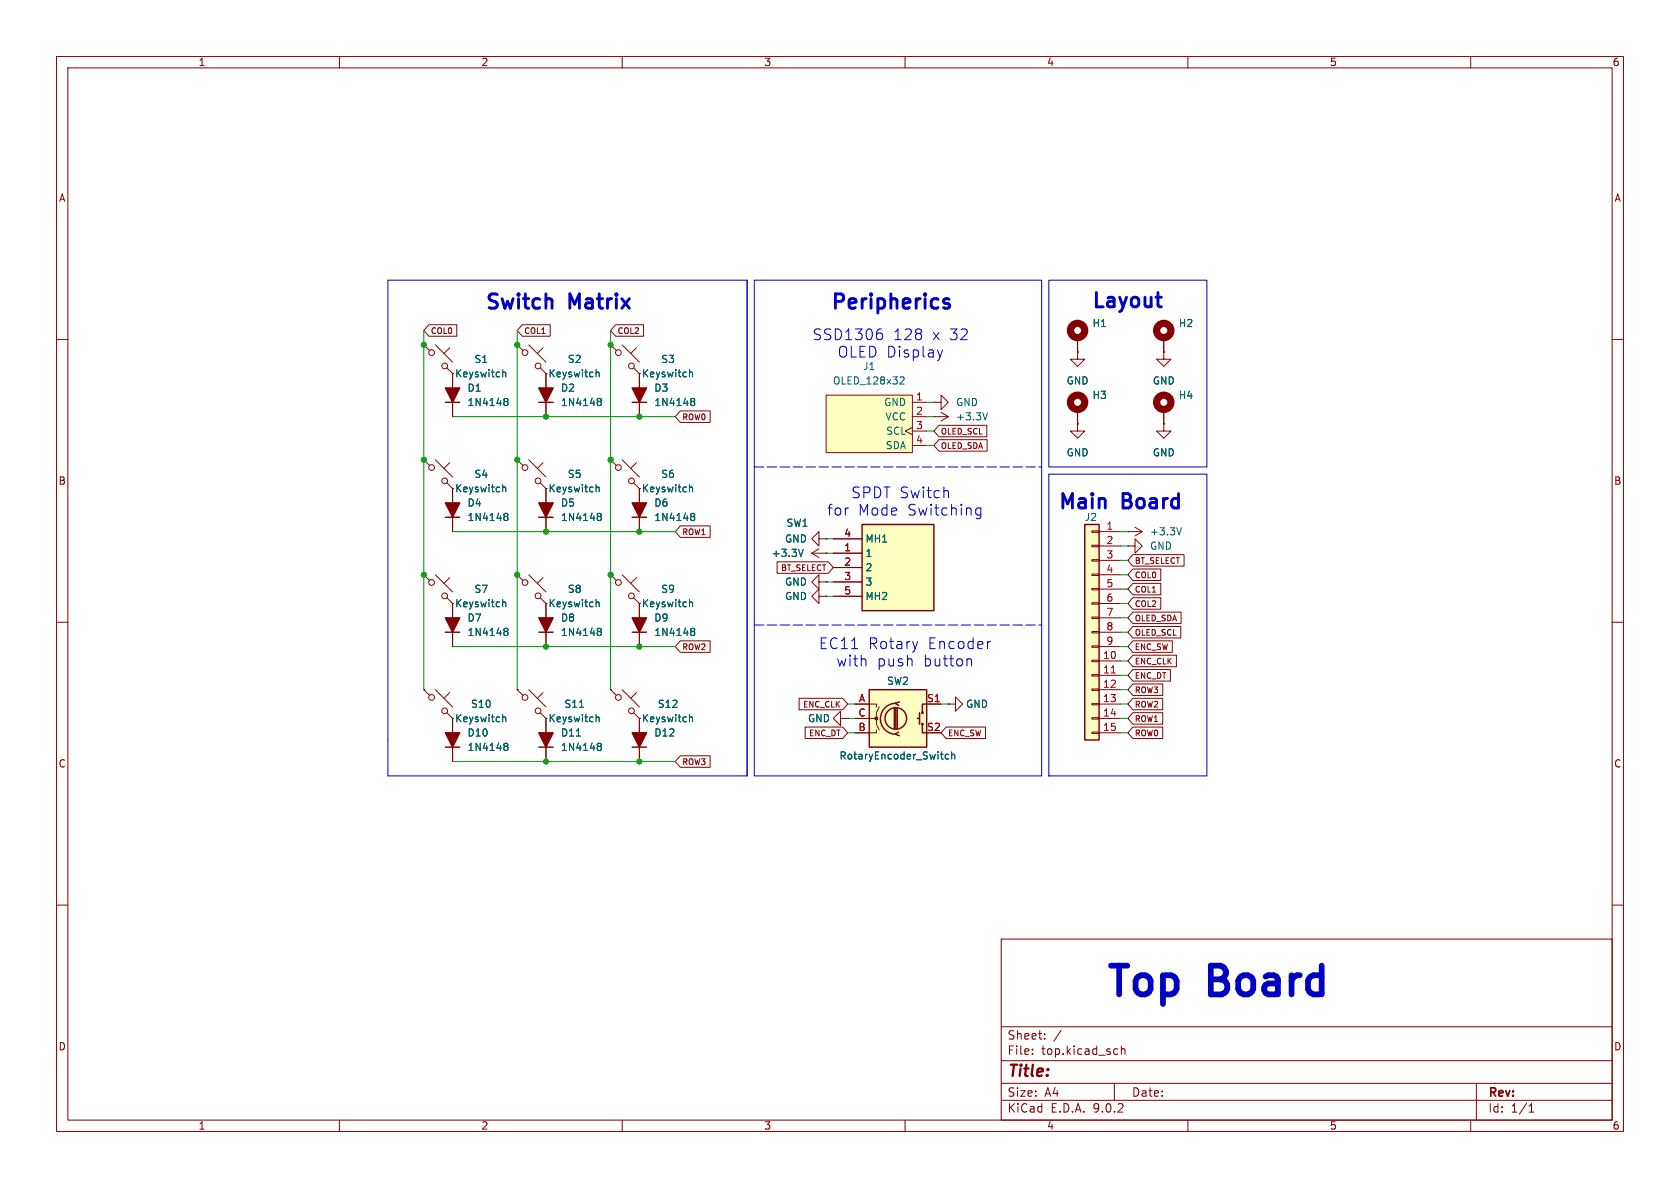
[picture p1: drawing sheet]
<svg xmlns="http://www.w3.org/2000/svg" width="297mm" height="210mm" viewBox="0 0 297 210" stroke-linecap="round" stroke-linejoin="round" font-family="sans-serif">
<g fill="none" stroke="#840000" stroke-width=".18">
<path d="M10 10h277v190h-277zM12 12h273v186h-273zM60 10v2M110 10v2M160 10v2M210 10v2M260 10v2M190.5 59.7v2.5M10 60h2M80 66v7.7M96.5 66v7.7M285 60h2"/>
<path d="M74.9 81.3l1 1M74.9 81.3h.1M77 81.3l3 3M79 85.3l1 1.1v7.6M79.5 81.8l-1 1M107.9 81.3l1.1 1M107.9 81.3h.1M110 81.3l3 3M112 85.3l1 1.1M112.5 81.8l-1 1M199.4 94h.1M199.4 94h2.5"/>
<path d="M200.7 93.2l1.2 .8M201.9 94l-1.2 .7M10 110h2M74.9 101.6l1 1M74.9 101.6h.1M77 101.6l3 3M79 105.7l1 1M79.5 102.1l-1 1M96.5 106.7v7.6M107.9 101.6l1.1 1M107.9 101.6h.1M110 101.6l3 3"/>
<path d="M112 105.7l1 1M112.5 102.1l-1 1M285 110h2M80 127v7.6M96.5 127v7.6M107.9 121.9l1.1 1M107.9 121.9h.1M110 121.9l3 3.1M112 126l1 1M112.5 122.4l-1 1M10 160h2M177 166h108v32h-108z"/>
<path d="M285 160h2M60 198v2M110 198v2M160 198v2M177 194.5h108M177 191.5h108M177 187.5h108M177 181.5h108M182.5 186.3v.1M182.5 185.5v.1M184.7 183.6v.1M184.7 182.8v.1"/>
<path d="M187.6 182.1l-1.3 2M197 191.5v3M197.2 185.4l.4 .1M197.6 186.3l-.4 .1M198.2 185.5l.3-.1 .3 .1 .1 .9M198.2 184.9v1.5M210 198v2M260 198v2M261 191.5v6.5M270.3 196.6h.9M270.3 195.5l.4-.4v1.5"/>
<circle cx="76.3" cy="82.7" r=".51"/>
<circle cx="78.6" cy="85" r=".51"/>
<circle cx="109.3" cy="82.7" r=".51"/>
<circle cx="111.6" cy="85" r=".51"/>
<circle cx="76.3" cy="103" r=".51"/>
<circle cx="78.6" cy="105.3" r=".51"/>
<circle cx="109.3" cy="103" r=".51"/>
<circle cx="111.6" cy="105.3" r=".51"/>
<circle cx="109.3" cy="123.3" r=".51"/>
<circle cx="111.6" cy="125.7" r=".51"/>
</g>
<g fill="#840000" stroke="#840000" stroke-width=".25">
<path d="M95.2 129.5h2.6l-1.3 2.6z"/>
<path d="M78.7 68.6h2.6l-1.3 2.5z"/>
<path d="M95.2 68.6h2.6l-1.3 2.5z"/>
<path d="M78.7 88.9h2.6l-1.3 2.5z"/>
<path d="M78.7 129.5h2.6l-1.3 2.6z"/>
<path d="M95.2 109.2h2.6l-1.3 2.6z"/>
</g>
<path d="M78.7 71.1h2.6M95.2 71.1h2.6M78.7 91.4h2.6M95.2 111.8h2.6M78.7 132.1h2.6M95.2 132.1h2.6" fill="none" stroke="#840000" stroke-width=".25"/>
<g fill="none" stroke="#006464" stroke-width=".18">
<path d="M89.2 70.9l.1 .1M89.2 70.5l.4-.1 .1 .2 .1 .1-.2 .3M89.3 71h.3M89.3 71h-.1M89.6 71l.2 .2-.1 .4-.1 .1-.4-.1M105.7 70.5l.4-.1 .1 .2 .1 .1-.2 .3M105.7 70.9l.1 .1M105.8 71h.3M105.8 71h-.1M106.1 71l.2 .2-.1 .4-.1 .1-.4-.1M88.9 86.2l.2-.1 .3 .1v.7M88.9 85.7v1.2"/>
<path d="M89.2 90.8l.4-.1 .1 .2 .1 .2-.2 .2M89.2 91.2l.1 .1M89.3 91.3h.3M89.3 91.3l-.1 .1M89.6 91.3l.2 .2-.1 .4-.1 .1h-.4M121.9 85.7v1.2M121.9 86.2l.2-.1 .3 .1v.7M208.9 93.3l-.4 1.3M88.9 106v1.3M88.9 106.5l.2-.1 .3 .1v.8M105.7 111.1h.4l.1 .1 .1 .2-.2 .2M105.7 111.6h.1"/>
<path d="M105.8 111.6h.3M105.8 111.6l-.1 .1M106.1 111.6l.2 .3-.1 .3-.1 .1h-.4M121.9 106v1.3M121.9 106.5l.2-.1 .3 .1v.8M89.2 131.4h.4l.1 .1 .1 .2-.2 .2M89.2 131.9h.1M89.3 131.9h.3M89.3 131.9l-.1 .1M89.6 131.9l.2 .3-.1 .3-.1 .2-.4-.1M101.9 130.1h.7M105.7 131.9h.1"/>
<path d="M105.7 131.4h.4l.1 .1 .1 .2-.2 .2M105.8 131.9h.3M105.8 131.9l-.1 .1M106.1 131.9l.2 .3-.1 .3-.1 .2-.4-.1M121.9 126.3v1.3M121.9 126.9l.2-.2 .3 .1v.8"/>
</g>
<circle cx="190.5" cy="58.4" r="1.27" fill="none" stroke="#840000" stroke-width="1.3"/>
<path d="M152.4 92.7h12.7v15.3h-12.7z" fill="#ffffc2"/>
<path d="M152.4 92.7h12.7v15.3h-12.7z" fill="none" stroke="#840000" stroke-width=".25"/>
<g fill="none" stroke="#840000" stroke-width=".18">
<path d="M91.4 61l1.1 1M91.4 61h.1M93.5 61l3 3M95.5 65l1 1M96 61.5l-1 1M107.9 61l1.1 1M107.9 61h.1M110 61l3 3M112 65l1 1M112.5 61.5l-1 1M144.8 95.3v-1.3l-1.3 1.3 1.3 1.2v-1.2h1.2M146 95.3h.1"/>
<path d="M147.3 95.3h5.1M147.3 97.8h5.1M91.4 101.6l1.1 1M91.4 101.6h.1M93.5 101.6l3 3M95.5 105.7l1 1M96 102.1l-1 1M147.3 100.3h5.1M147.3 102.9h5.1M147.3 105.4h5.1"/>
<circle cx="92.8" cy="62.3" r=".51"/>
<circle cx="95.1" cy="64.7" r=".51"/>
<circle cx="109.3" cy="62.3" r=".51"/>
<circle cx="111.6" cy="64.7" r=".51"/>
<circle cx="92.8" cy="103" r=".51"/>
<circle cx="95.1" cy="105.3" r=".51"/>
</g>
<path d="M105.4 65.3v1.3M105.4 65.9l.2-.1h.3v.8M121.9 65.9l.2-.1h.3v.8M121.9 65.3v1.3M105.4 106v1.3M105.4 106.5l.2-.1 .3 .1v.8" fill="none" stroke="#006464" stroke-width=".18"/>
<path d="M191.8 92.7h2.5v38.1h-2.5z" fill="#ffffc2"/>
<path d="M191.8 92.7h2.5v38.1h-2.5zM111.8 132.1h2.5" fill="none" stroke="#840000" stroke-width=".25"/>
<g fill="none" stroke="#840000" stroke-width=".18">
<path d="M193 93.9h1.3v.2h-1.3zM193 96.4h1.3v.2h-1.3zM193 98.9h1.3v.3h-1.3zM194.3 94h3.8M194.3 96.5h3.8M194.3 99.1h3.8M193 101.5h1.3v.2h-1.3zM193 104h1.3v.3h-1.3zM193 106.6h1.3v.2h-1.3zM193 109.1h1.3v.2h-1.3zM193 111.6h1.3v.3h-1.3zM193 114.2h1.3v.2h-1.3z"/>
<path d="M193 116.7h1.3v.3h-1.3zM193 119.3h1.3v.2h-1.3zM194.3 101.6h3.8M194.3 104.1h3.8M194.3 106.7h3.8M194.3 109.2h3.8M194.3 111.8h3.8M194.3 114.3h3.8M194.3 116.8h3.8M194.3 119.4h3.8M91.4 121.9l1.1 1M91.4 121.9h.1"/>
<path d="M93.5 121.9l3 3.1M95.5 126l1 1M96 122.4l-1 1M113 127v7.6M167.6 124.5h1.3v-1.3l1.3 1.3-1.3 1.2v-1.2M167.6 124.5h.1M193 121.8h1.3v.2h-1.3zM193 124.3h1.3v.3h-1.3zM193 126.9h1.3v.2h-1.3zM193 129.4h1.3v.3h-1.3zM194.3 121.9h3.8M194.3 124.5h3.8"/>
<path d="M194.3 127h3.8M194.3 129.5h3.8"/>
<circle cx="92.8" cy="123.3" r=".51"/>
<circle cx="95.1" cy="125.7" r=".51"/>
</g>
<path d="M196.5 119h.7" fill="none" stroke="#a90000" stroke-width=".18"/>
<path d="M102.4 125h.8M105.4 126.3v1.3M105.4 126.9l.2-.2 .3 .1v.8" fill="none" stroke="#006464" stroke-width=".18"/>
<path d="M111.8 129.5h2.5l-1.3 2.6z" fill="#840000" stroke="#840000" stroke-width=".25"/>
<path d="M153.7 121.9h10.1v10.2h-10.1z" fill="#ffffc2"/>
<g fill="none" stroke="#840000" stroke-width=".25">
<path d="M111.8 71.1h2.5M95.2 91.4h2.6M111.8 91.4h2.5M78.7 111.8h2.6M111.8 111.8h2.5M153.7 121.9h10.1v10.2h-10.1zM158.1 125.2v3.6M158.4 124.3a2.73 2.73 0 0 0-2.8 2.8 2.73 2.73 0 0 0 2.8 2.7M158.4 125.2v3.6M158.6 125.2v3.6M158.9 129.4l-.7 .4 .8 .2M159 124.1l-.8 .2 .7 .4"/>
<path d="M162.2 127h.4M162.6 126v2M163.1 128v1.5h.7M163.8 124.5h-.7v1.5"/>
<circle cx="158.4" cy="127" r="1.9"/>
<circle cx="163.1" cy="128" r=".13"/>
<circle cx="163.1" cy="126" r=".13"/>
</g>
<g fill="none" stroke="#840000" stroke-width=".18">
<path d="M205.7 59.7v2.5M74.9 61l1 1M74.9 61h.1M77 61l3 3M79 65l1 1M79.5 61.5l-1 1M113 66v7.7M165.1 71.1h1.3v-1.2l1.2 1.2-1.2 1.3v-1.3M165.1 71.1h.1M165.1 73.7h.1M165.1 73.7h2.5M166.4 72.9l1.2 .8"/>
<path d="M167.6 73.7l-1.2 .7M190.5 62.2v1.3h-1.3l1.3 1.3 1.3-1.3h-1.3M190.5 62.2h.1M190.5 72.4v2.5M205.7 62.2v1.3h-1.2l1.2 1.3 1.3-1.3h-1.3M205.7 62.2h.1M205.7 72.4v2.5M91.4 81.3l1.1 1M91.4 81.3h.1M93.5 81.3l3 3M95.5 85.3l1 1.1v7.6M96 81.8l-1 1"/>
<path d="M113 86.4v7.6M143.5 97.8l1.3 .8M143.5 97.8h2.5M144.8 97l-1.3 .8M146 97.8h.1M80 106.7v7.6M113 106.7v7.6M144.8 102.9v-1.3l-1.3 1.3 1.3 1.2v-1.2h1.2M144.8 105.4v-1.3l-1.3 1.3 1.3 1.3v-1.3h1.2M146 102.9h.1M146 105.4h.1M74.9 121.9l1 1"/>
<path d="M74.9 121.9h.1M77 121.9l3 3.1M79 126l1 1M79.5 122.4l-1 1M148.6 127v-1.3l-1.3 1.3 1.3 1.3v-1.3h1.3M149.9 127h.1M151.1 124.5h3.8v.5M151.1 127h3.8v1l.5 1M154.9 129v.5h-3.8M155.4 125l-.5 1v1h-.5M163.8 124.5h2.6"/>
<circle cx="76.3" cy="62.3" r=".51"/>
<circle cx="78.6" cy="64.7" r=".51"/>
<circle cx="92.8" cy="82.7" r=".51"/>
<circle cx="95.1" cy="85" r=".51"/>
<circle cx="76.3" cy="123.3" r=".51"/>
<circle cx="78.6" cy="125.7" r=".51"/>
</g>
<circle cx="154.9" cy="127" r=".25" fill="#840000" stroke="#840000" stroke-width=".18"/>
<g fill="none" stroke="#006464" stroke-width=".18">
<path d="M88.9 65.3v1.3M88.9 65.9l.2-.1h.3v.8M122.2 70.5l.4-.1 .2 .2v.1l-.2 .3M122.2 70.9l.1 .1M122.3 71h.3M122.3 71h-.1M122.6 71l.2 .2v.4l-.2 .1-.4-.1M174.6 73l-.4 1.2M105.4 85.7v1.2M105.4 86.2l.2-.1 .3 .1v.7M105.7 90.8l.4-.1 .1 .2 .1 .2-.2 .2M105.7 91.2l.1 .1"/>
<path d="M105.8 91.3h.3M105.8 91.3l-.1 .1M106.1 91.3l.2 .2-.1 .4-.1 .1h-.4M122.2 90.8l.4-.1 .2 .2v.2l-.2 .2M122.2 91.2l.1 .1M122.3 91.3h.3M122.3 91.3l-.1 .1M122.6 91.3l.2 .2v.4l-.2 .1h-.4M142 97.1l-.4 1.3M89.2 111.1h.4l.1 .1 .1 .2-.2 .2M89.2 111.6h.1M89.3 111.6h.3"/>
<path d="M89.3 111.6l-.1 .1M89.6 111.6l.2 .3-.1 .3-.1 .1h-.4M122.2 111.6h.1M122.2 111.1h.4l.2 .1v.2l-.2 .2M122.3 111.6h.3M122.3 111.6l-.1 .1M122.6 111.6l.2 .3v.3l-.2 .1h-.4M88.9 126.3v1.3M88.9 126.9l.2-.2 .3 .1v.8M167.7 133.4l-.4-.1-.2 .3 .1 .5h.5M168.2 133.5l.2-.2 .3 .1 .1 .8M168.2 132.9v1.3"/>
</g>
<g fill="#840000" stroke="#840000" stroke-width=".25">
<path d="M111.8 109.2h2.5l-1.3 2.6z"/>
<path d="M78.7 109.2h2.6l-1.3 2.6z"/>
<path d="M111.8 68.6h2.5l-1.3 2.5z"/>
<path d="M111.8 88.9h2.5l-1.3 2.5z"/>
<path d="M95.2 88.9h2.6l-1.3 2.5z"/>
</g>
<g fill="none" stroke="#840000" stroke-width="1.3">
<circle cx="205.7" cy="58.4" r="1.27"/>
<circle cx="190.5" cy="71.1" r="1.27"/>
<circle cx="205.7" cy="71.1" r="1.27"/>
</g>
<path d="M146 69.9h15.3v10.1h-15.3z" fill="#ffffc2"/>
<g fill="none" stroke="#840000" stroke-width=".18">
<path d="M75.8 57.4h5v2h-5l-.9-1zM92.3 57.4h5v2h-5l-.9-1zM108.8 57.4h5v2h-5l-.9-1zM190.5 59.7v2.5M205.7 59.7v2.5M74.9 61h.1M80 66v2.6M80 71.1v2.6M91.4 61h.1M96.5 66v2.6M96.5 71.1v2.6M107.9 61h.1"/>
<path d="M113 66v2.6M113 71.1v2.6M120.3 72.6h5.2v2.1h-5.2l-.9-1zM146 69.9h15.3v10.1h-15.3zM161.3 75.6l-1.3 .6 1.3 .6M161.3 78.7h2.5M161.3 76.2h2.5M161.3 73.7h2.5M161.3 71.1h2.5M166 75.2h8.5v2h-8.5l-.9-1zM166 77.7h8.5v2.1h-8.5l-.9-1.1zM190.5 74.9v1.3h-1.3l1.3 1.3 1.3-1.3h-1.3"/>
<path d="M190.5 74.9h.1M190.5 62.2h.1M190.5 72.4v2.5M205.7 74.9v1.3h-1.2l1.2 1.3 1.3-1.3h-1.3M205.7 74.9h.1M205.7 62.2h.1M205.7 72.4v2.5M74.9 81.3h.1M80 86.4v2.5M80 91.4v2.6M91.4 81.3h.1M96.5 86.4v2.5"/>
<path d="M96.5 91.4v2.6M107.9 81.3h.1M113 86.4v2.5M113 91.4v2.6M120.3 93h5.2v2h-5.2l-.9-1zM137.4 99.3h9l.9 1-.9 1h-9zM146 95.3h.1M146 97.8h.1M147.3 95.3h5.1M147.3 97.8h5.1M199.4 96.5h1.3v1.3l1.2-1.3-1.2-1.2v1.2M199.4 96.5h.1"/>
<path d="M200.3 98h9v2.1h-9l-.9-1zM74.9 101.6h.1M80 106.7v2.5M80 111.8v2.5M91.4 101.6h.1M96.5 106.7v2.5M96.5 111.8v2.5M107.9 101.6h.1M113 106.7v2.5M113 111.8v2.5M120.3 113.3h5.2v2h-5.2l-.9-1zM146 102.9h.1"/>
<path d="M146 105.4h.1M147.3 100.3h5.1M147.3 102.9h5.1M147.3 105.4h5.1M200.3 110.7h8.4v2.1h-8.4l-.9-1zM200.3 113.3h6.9v2h-6.9l-.9-1zM200.3 118.4h6.6v2h-6.6l-.9-1zM200.3 103.1h4.9v2.1h-4.9l-.9-1.1zM200.3 100.6h4.9v2h-4.9l-.9-1zM200.3 105.7h4.9v2h-4.9l-.9-1zM200.3 108.2h8.5v2h-8.5l-.9-1zM200.3 115.8h7.7v2.1h-7.7l-.9-1.1z"/>
<path d="M74.9 121.9h.1M80 127v2.5M80 132.1v2.5M91.4 121.9h.1M96.5 127v2.5M96.5 132.1v2.5M107.9 121.9h.1M113 127v2.5M113 132.1v2.5M120.3 133.6h5.2v2h-5.2l-.9-1zM141.3 123.4h7.7l.9 1.1-.9 1h-7.7zM142.3 128.5h6.7l.9 1-.9 1.1h-6.7z"/>
<path d="M149.9 127h.1M151.1 124.5h2.6M151.1 127h2.6M151.1 129.5h2.6M163.8 124.5h2.6M167.3 128.5h6.9v2.1h-6.9l-.9-1.1zM167.6 124.5h.1M200.3 120.9h5.3v2h-5.3l-.9-1zM200.3 123.4h5.3v2.1h-5.3l-.9-1zM200.3 126h5.3v2h-5.3l-.9-1zM200.3 128.5h5.3v2.1h-5.3l-.9-1.1z"/>
</g>
<g fill="none" stroke="#006464" stroke-width=".18">
<path d="M88.9 65.3v1.3M88.9 65.9l.2-.1h.3v.8M89.2 70.5l.4-.1 .1 .2 .1 .1-.2 .3M89.2 70.9l.1 .1M89.3 71h.3M89.3 71h-.1M89.6 71l.2 .2-.1 .4-.1 .1-.4-.1M105.4 65.3v1.3M105.4 65.9l.2-.1h.3v.8M105.7 70.5l.4-.1 .1 .2 .1 .1-.2 .3M105.7 70.9l.1 .1M105.8 71h.3"/>
<path d="M105.8 71h-.1M106.1 71l.2 .2-.1 .4-.1 .1-.4-.1M121.9 65.3v1.3M121.9 65.9l.2-.1h.3v.8M122.2 70.5l.4-.1 .2 .2v.1l-.2 .3M122.2 70.9l.1 .1M122.3 71h.3M122.3 71h-.1M122.6 71l.2 .2v.4l-.2 .1-.4-.1M159.2 66.7l.4-.1 .2 .4-.7 .9h.7M88.9 85.7v1.2M88.9 86.2l.2-.1 .3 .1v.7"/>
<path d="M89.2 90.8l.4-.1 .1 .2 .1 .2-.2 .2M89.2 91.2l.1 .1M89.3 91.3h.3M89.3 91.3l-.1 .1M89.6 91.3l.2 .2-.1 .4-.1 .1h-.4M105.4 85.7v1.2M105.4 86.2l.2-.1 .3 .1v.7M105.7 90.8l.4-.1 .1 .2 .1 .2-.2 .2M105.7 91.2l.1 .1M105.8 91.3h.3M105.8 91.3l-.1 .1M106.1 91.3l.2 .2-.1 .4-.1 .1h-.4"/>
<path d="M121.9 85.7v1.2M121.9 86.2l.2-.1 .3 .1v.7M122.2 90.8l.4-.1 .2 .2v.2l-.2 .2M122.2 91.2l.1 .1M122.3 91.3h.3M122.3 91.3l-.1 .1M122.6 91.3l.2 .2v.4l-.2 .1h-.4M142 97.1l-.4 1.3M88.9 106v1.3M88.9 106.5l.2-.1 .3 .1v.8M89.2 111.1h.4l.1 .1 .1 .2-.2 .2M89.2 111.6h.1"/>
<path d="M89.3 111.6h.3M89.3 111.6l-.1 .1M89.6 111.6l.2 .3-.1 .3-.1 .1h-.4M105.4 106v1.3M105.4 106.5l.2-.1 .3 .1v.8M105.7 111.6h.1M105.7 111.1h.4l.1 .1 .1 .2-.2 .2M105.8 111.6h.3M105.8 111.6l-.1 .1M106.1 111.6l.2 .3-.1 .3-.1 .1h-.4M121.9 106.5l.2-.1 .3 .1v.8M121.9 106v1.3"/>
<path d="M122.2 111.1h.4l.2 .1v.2l-.2 .2M122.2 111.6h.1M122.3 111.6h.3M122.3 111.6l-.1 .1M122.6 111.6l.2 .3v.3l-.2 .1h-.4M88.9 126.9l.2-.2 .3 .1v.8M88.9 126.3v1.3M89.2 131.9h.1M89.2 131.4h.4l.1 .1 .1 .2-.2 .2M89.3 131.9h.3M89.3 131.9l-.1 .1M89.6 131.9l.2 .3-.1 .3-.1 .2-.4-.1"/>
<path d="M101.9 130.1h.7M102.4 125h.8M105.4 126.3v1.3M105.4 126.9l.2-.2 .3 .1v.8M105.7 131.4h.4l.1 .1 .1 .2-.2 .2M105.7 131.9h.1M105.8 131.9h.3M105.8 131.9l-.1 .1M106.1 131.9l.2 .3-.1 .3-.1 .2-.4-.1M121.9 126.9l.2-.2 .3 .1v.8M121.9 126.3v1.3M167.7 133.4l-.4-.1-.2 .3 .1 .5h.5"/>
<path d="M168.2 133.5l.2-.2 .3 .1 .1 .8M168.2 132.9v1.3"/>
</g>
<g fill="none" stroke="#0000c2" stroke-width=".18">
<path d="M68.6 49.5h63.5v87.7h-63.5zM133.3 49.5h50.8v87.7h-50.8zM155.5 58.1h.3M155.7 58.9l.3 .3v.5l-.3 .3M185.4 49.5h28v33.1h-28zM166.6 61.8l-.4 1.3M167.4 86.7l.3 .3v1M172.5 90.7l.4 .4 .5-.1M173.4 89.8v1.5a.52 .52 0 0 1-.8 .3M173.4 89.9l-.5-.1-.4 .3M185.4 83.8h28v53.4h-28zM162.2 113.4l-.4 1.3"/>
<path d="M171.2 116.5h.3l.3 .2v1M175.1 113.4l-.3 .1M185.4 137.2h.1"/>
</g>
<path d="M133.3 82.6h50.8M133.3 110.5h50.8" fill="none" stroke="#0000c2" stroke-width=".18" stroke-dasharray="1.7 .6"/>
<g fill="none" stroke="#009600" stroke-width=".18">
<path d="M74.9 58.4v63.5M91.4 58.4v63.5M107.9 58.4v63.5M80 73.7h39.4M163.8 73.7h1.3M163.8 76.2h1.3M163.8 78.7h1.3M163.8 71.1h1.3M80 94h39.4M146 95.3h1.3M146 97.8h1.3M198.1 94h1.3"/>
<path d="M198.1 96.5h1.3M198.1 99.1h1.3M80 114.3h39.4M146 102.9h1.3M146 105.4h1.3M198.1 119.4h1.3M198.1 114.3h1.3M198.1 111.8h1.3M198.1 101.6h1.3M198.1 104.1h1.3M198.1 106.7h1.3M198.1 109.2h1.3"/>
<path d="M198.1 116.8h1.3M80 134.6h39.4M149.9 127h1.2M149.9 129.5h1.2M149.9 124.5h1.2M166.4 124.5h1.2M198.1 121.9h1.3M198.1 127h1.3M198.1 129.5h1.3M198.1 124.5h1.3"/>
</g>
<path d="M166.9 53.5l.9 .3 .1 .3-.4 .4-.7-.1M166.9 52.9l.3-.1 .6 .1" fill="none" stroke="#0000c2" stroke-width=".51"/>
<g fill="#009600" stroke="#009600" stroke-width=".18">
<circle cx="113" cy="73.7" r=".46"/>
<circle cx="96.5" cy="114.3" r=".46"/>
<circle cx="96.5" cy="134.6" r=".46"/>
<circle cx="96.5" cy="94" r=".46"/>
<circle cx="107.9" cy="101.6" r=".46"/>
<circle cx="113" cy="94" r=".46"/>
<circle cx="113" cy="134.6" r=".46"/>
<circle cx="113" cy="114.3" r=".46"/>
<circle cx="96.5" cy="73.7" r=".46"/>
<circle cx="91.4" cy="61" r=".46"/>
<circle cx="107.9" cy="61" r=".46"/>
<circle cx="74.9" cy="61" r=".46"/>
<circle cx="91.4" cy="101.6" r=".46"/>
<circle cx="74.9" cy="101.6" r=".46"/>
<circle cx="74.9" cy="81.3" r=".46"/>
<circle cx="91.4" cy="81.3" r=".46"/>
<circle cx="107.9" cy="81.3" r=".46"/>
</g>
<g font-size="7.1" fill="#0000c2">
<text x="194.9" y="177.6">Top</text>
<text x="213.9" y="177.6">Board</text>
</g>
<g font-size="3.5" fill="#0000c2">
<text x="85.5" y="55.4">Switch</text>
<text x="100.6" y="55.4">Matrix</text>
<text x="146.6" y="55.4">Peripherics</text>
<text x="192.7" y="55.1">Layout</text>
<text x="186.8" y="90.7">Main</text>
<text x="198.4" y="90.7">Board</text>
</g>
<text font-size="2.8" fill="#840000" x="178" y="190.9">Title:</text>
<g font-size="2.7" fill="#0000c2">
<text x="143.6" y="60.4">SSD1306</text>
<text x="148" y="63.4">OLED Display</text>
<text x="157.9" y="60.4">128</text>
<text x="164.9" y="60.4">x 32</text>
<text x="150.4" y="88.3">SPDT Switch</text>
<text x="146.1" y="91.4">for</text>
<text x="151.7" y="91.4">Mode</text>
<text x="160.5" y="91.4">Switching</text>
<text x="144.7" y="115">EC11</text>
<text x="147.8" y="118">with</text>
<text x="153.5" y="115">Rotary</text>
<text x="155" y="118">push</text>
<text x="163.3" y="118">button</text>
<text x="164.1" y="115">Encoder</text>
</g>
<g font-size="2.1" fill="#840000">
<text x="178" y="184">Sheet:</text>
<text x="178" y="186.7">File:</text>
<text x="184.1" y="186.7">top.kicad_sch</text>
<text x="178" y="196.9">KiCad</text>
<text x="178" y="194.1">Size:</text>
<text x="184.7" y="194.1">A4</text>
<text x="185.7" y="196.9">E.D.A.</text>
<text x="193.3" y="196.9">9.0.2</text>
<text x="200" y="194.1">Date:</text>
<text x="263" y="194.3">Rev:</text>
<text x="263" y="196.9">Id:</text>
<text x="267.1" y="196.9">1/1</text>
</g>
<g font-size="1.8" fill="#840000">
<text x="35" y="11.9">1</text>
<text x="85" y="11.9">2</text>
<text x="135" y="11.9">3</text>
<text x="185" y="11.9">4</text>
<text x="235" y="11.9">5</text>
<text x="285" y="11.9">6</text>
<text x="10.3" y="35.9">A</text>
<text x="285.3" y="35.9">A</text>
<text x="80.4" y="66.9">Keyswitch</text>
<text x="96.9" y="66.9">Keyswitch</text>
<text x="113.4" y="66.9">Keyswitch</text>
<text x="10.3" y="85.9">B</text>
<text x="80.4" y="87.2">Keyswitch</text>
<text x="96.9" y="87.2">Keyswitch</text>
<text x="113.4" y="87.2">Keyswitch</text>
<text x="285.3" y="85.9">B</text>
<text x="80.4" y="107.5">Keyswitch</text>
<text x="96.9" y="107.5">Keyswitch</text>
<text x="113.4" y="107.5">Keyswitch</text>
<text x="80.4" y="127.9">Keyswitch</text>
<text x="96.9" y="127.9">Keyswitch</text>
<text x="113.4" y="127.9">Keyswitch</text>
<text x="10.3" y="135.9">C</text>
<text x="285.3" y="135.9">C</text>
<text x="10.3" y="185.9">D</text>
<text x="285.3" y="185.9">D</text>
<text x="35" y="199.9">1</text>
<text x="85" y="199.9">2</text>
<text x="135" y="199.9">3</text>
<text x="185" y="199.9">4</text>
<text x="235" y="199.9">5</text>
<text x="285" y="199.9">6</text>
</g>
<g font-size="1.8" fill="#006464">
<text x="193" y="58">H1</text>
<text x="208.3" y="58">H2</text>
<text x="83.8" y="64.4">S1</text>
<text x="100.3" y="64.4">S2</text>
<text x="116.8" y="64.4">S3</text>
<text x="152.5" y="65.6">J1</text>
<text x="82.6" y="69.4">D1</text>
<text x="82.6" y="72">1N4148</text>
<text x="99.1" y="69.4">D2</text>
<text x="99.1" y="72">1N4148</text>
<text x="115.6" y="69.4">D3</text>
<text x="115.6" y="72">1N4148</text>
<text x="147.2" y="68.2">OLED_128x32</text>
<text x="156.2" y="72">GND</text>
<text x="168.9" y="72">GND</text>
<text x="188.5" y="68.2">GND</text>
<text x="193" y="70.7">H3</text>
<text x="203.7" y="68.2">GND</text>
<text x="208.3" y="70.7">H4</text>
<text x="156.4" y="74.5">VCC</text>
<text x="156.6" y="77.1">SCL</text>
<text x="168.9" y="74.5">+3.3V</text>
<text x="156.5" y="79.6">SDA</text>
<text x="188.5" y="80.9">GND</text>
<text x="203.7" y="80.9">GND</text>
<text x="82.6" y="89.8">D4</text>
<text x="83.8" y="84.7">S4</text>
<text x="99.1" y="89.8">D5</text>
<text x="100.3" y="84.7">S5</text>
<text x="115.6" y="89.8">D6</text>
<text x="116.8" y="84.7">S6</text>
<text x="82.6" y="92.3">1N4148</text>
<text x="99.1" y="92.3">1N4148</text>
<text x="115.6" y="92.3">1N4148</text>
<text x="138.9" y="93.3">SW1</text>
<text x="191.7" y="92.3">J2</text>
<text x="203.2" y="94.8">+3.3V</text>
<text x="136.3" y="98.7">+3.3V</text>
<text x="138.7" y="96.1">GND</text>
<text x="152.9" y="96.1">MH1</text>
<text x="152.9" y="98.7">1</text>
<text x="152.9" y="101.2">2</text>
<text x="203.2" y="97.4">GND</text>
<text x="83.8" y="105">S7</text>
<text x="100.3" y="105">S8</text>
<text x="116.8" y="105">S9</text>
<text x="138.7" y="103.7">GND</text>
<text x="138.7" y="106.3">GND</text>
<text x="152.9" y="103.7">3</text>
<text x="152.9" y="106.3">MH2</text>
<text x="82.6" y="110.1">D7</text>
<text x="82.6" y="112.6">1N4148</text>
<text x="99.1" y="110.1">D8</text>
<text x="99.1" y="112.6">1N4148</text>
<text x="115.6" y="110.1">D9</text>
<text x="115.6" y="112.6">1N4148</text>
<text x="83.2" y="125.3">S10</text>
<text x="99.7" y="125.3">S11</text>
<text x="116.2" y="125.3">S12</text>
<text x="156.7" y="121.3">SW2</text>
<text x="170.7" y="125.3">GND</text>
<text x="82.6" y="130.4">D10</text>
<text x="99.1" y="130.4">D11</text>
<text x="115.6" y="130.4">D12</text>
<text x="142.7" y="127.9">GND</text>
<text x="82.6" y="132.9">1N4148</text>
<text x="99.1" y="132.9">1N4148</text>
<text x="148.3" y="134.5">RotaryEncoder_Switch</text>
</g>
<g font-size="1.8" fill="#a90000">
<text x="161.9" y="70.9">1</text>
<text x="161.9" y="75.9">3</text>
<text x="161.9" y="73.4">2</text>
<text x="161.9" y="78.5">4</text>
<text x="149.2" y="95">4</text>
<text x="195.5" y="93.7">1</text>
<text x="149.2" y="97.5">1</text>
<text x="149.2" y="100.1">2</text>
<text x="195.5" y="96.3">2</text>
<text x="195.5" y="98.8">3</text>
<text x="195.5" y="101.3">4</text>
<text x="149.2" y="102.6">3</text>
<text x="149.2" y="105.2">5</text>
<text x="195.5" y="103.9">5</text>
<text x="195.5" y="106.4">6</text>
<text x="195.5" y="109">7</text>
<text x="195.5" y="111.5">8</text>
<text x="194.9" y="116.6">10</text>
<text x="194.9" y="119.1">11</text>
<text x="195.5" y="114">9</text>
<text x="151.8" y="124.2">A</text>
<text x="163.8" y="124.2">S1</text>
<text x="194.9" y="121.7">12</text>
<text x="194.9" y="124.2">13</text>
<text x="151.7" y="126.7">C</text>
<text x="151.7" y="129.3">B</text>
<text x="163.8" y="129.3">S2</text>
<text x="194.9" y="126.7">14</text>
<text x="194.9" y="129.3">15</text>
</g>
<g font-size="1.4" fill="#840000">
<text x="76.1" y="59.2">COL0</text>
<text x="92.6" y="59.2">COL1</text>
<text x="109.1" y="59.2">COL2</text>
<text x="120.5" y="74.5">ROW0</text>
<text x="166.2" y="77">OLED_SCL</text>
<text x="166.2" y="79.5">OLED_SDA</text>
<text x="120.5" y="94.8">ROW1</text>
<text x="137.9" y="101.1">BT_SELECT</text>
<text x="200.5" y="99.9">BT_SELECT</text>
<text x="200.5" y="104.9">COL1</text>
<text x="200.5" y="102.4">COL0</text>
<text x="200.5" y="107.5">COL2</text>
<text x="200.5" y="112.6">OLED_SCL</text>
<text x="200.5" y="110">OLED_SDA</text>
<text x="120.5" y="115.1">ROW2</text>
<text x="200.5" y="115.1">ENC_SW</text>
<text x="200.5" y="117.6">ENC_CLK</text>
<text x="141.8" y="125.3">ENC_CLK</text>
<text x="200.5" y="122.7">ROW3</text>
<text x="200.5" y="120.2">ENC_DT</text>
<text x="200.5" y="125.3">ROW2</text>
<text x="142.9" y="130.3">ENC_DT</text>
<text x="167.5" y="130.3">ENC_SW</text>
<text x="200.5" y="127.8">ROW1</text>
<text x="200.5" y="130.3">ROW0</text>
<text x="120.5" y="135.4">ROW3</text>
</g>
</svg>
